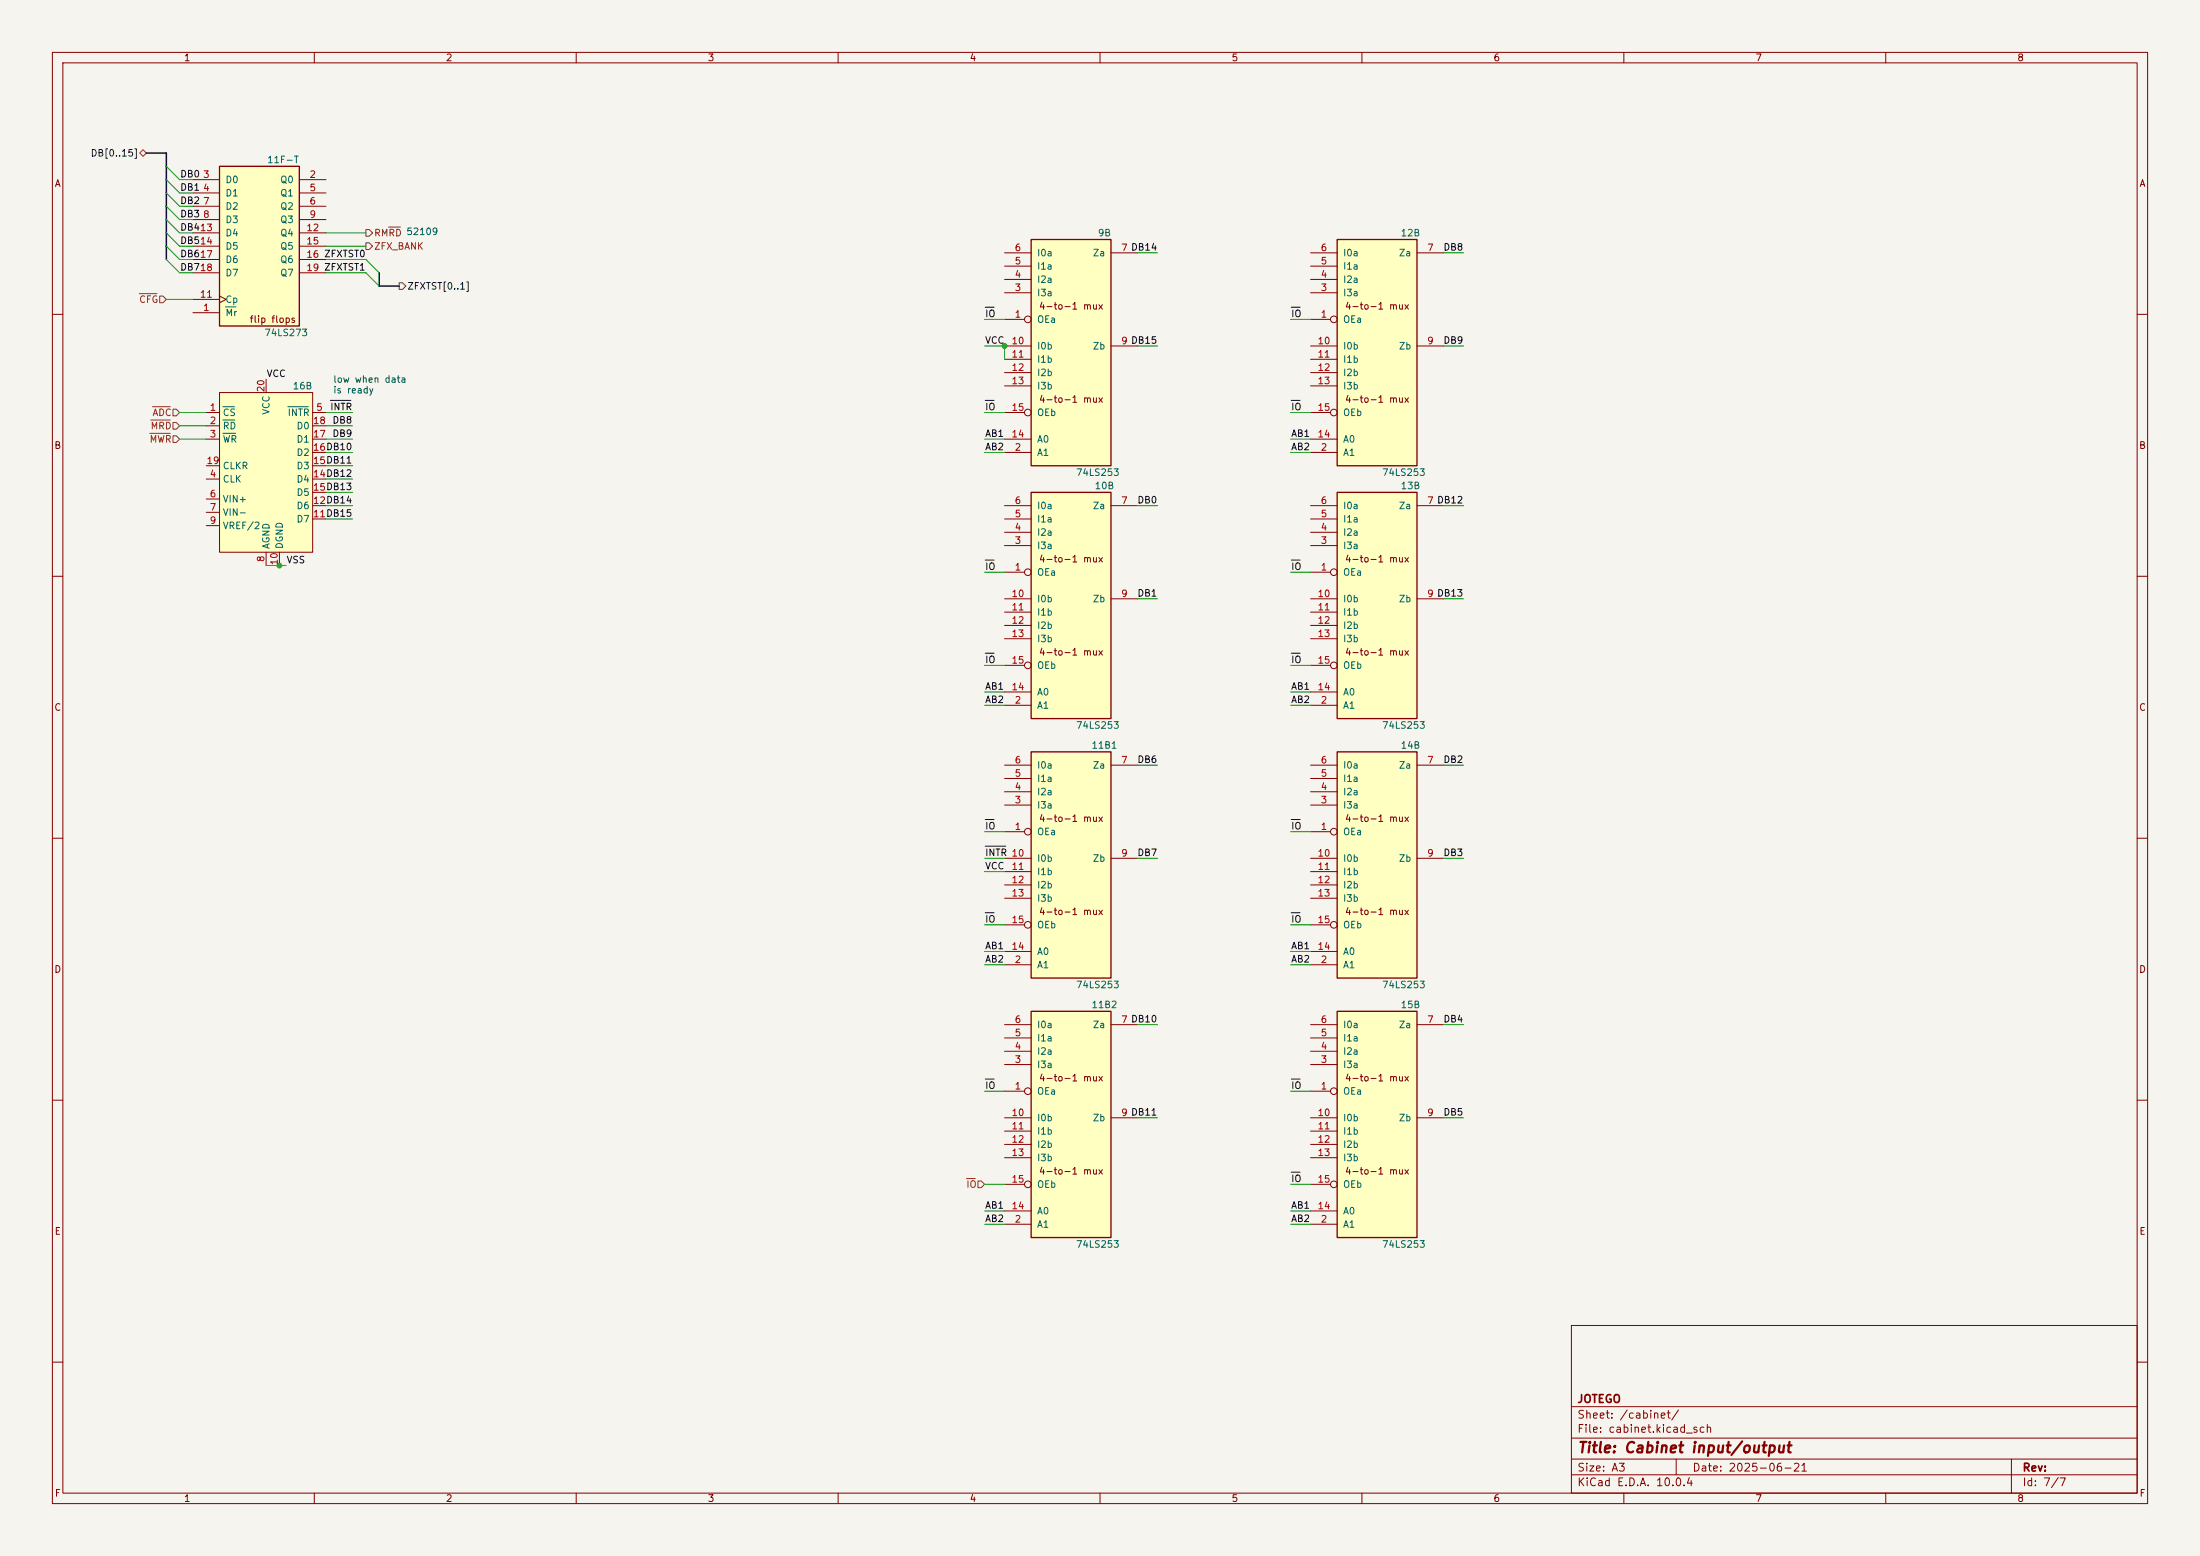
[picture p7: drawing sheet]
<svg xmlns="http://www.w3.org/2000/svg" width="420mm" height="297mm" viewBox="0 0 420 297" stroke-linecap="round" stroke-linejoin="round" font-family="sans-serif">
<path d="M0 0h420v297h-420z" fill="#f5f4ef" stroke="#f5f4ef" stroke-width=".19"/>
<g fill="none" stroke="#840000" stroke-width=".19">
<path d="M10 10h400v277h-400zM12 12h396v273h-396zM60 10v2M110 10v2M160 10v2M210 10v2M260 10v2M310 10v2M360 10v2M10 60h2M408 60h2M10 110h2"/>
<path d="M408 110h2M10 160h2M408 160h2M10 210h2M408 210h2M300 253h108v32h-108zM10 260h2M300 278.5h108M300 274.5h108M300 268.5h108M320 278.5v3M384 278.5v6.5"/>
<path d="M408 260h2M60 285v2M110 285v2M160 285v2M210 285v2M260 285v2M300 281.5h108M310 285v2M360 285v2"/>
</g>
<path d="M196.8 94h15.3v43.2h-15.3z" fill="#ffffc2"/>
<path d="M196.8 94h15.3v43.2h-15.3z" fill="none" stroke="#840000" stroke-width=".25"/>
<g fill="none" stroke="#840000" stroke-width=".19">
<path d="M191.8 99.1h5M191.8 96.5h5M212.1 96.5h5.1M191.8 109.2h3.8M191.8 104.1h5M191.8 101.6h5M191.8 114.3h5M191.8 116.8h5M191.8 119.4h5M212.1 114.3h5.1M191.8 134.6h5M191.8 121.9h5"/>
<path d="M191.8 132.1h5M191.8 127h3.8"/>
<circle cx="196.2" cy="109.2" r=".63"/>
<circle cx="196.2" cy="127" r=".63"/>
</g>
<path d="M196.8 193h15.3v43.2h-15.3z" fill="#ffffc2"/>
<path d="M196.8 193h15.3v43.2h-15.3z" fill="none" stroke="#840000" stroke-width=".25"/>
<g fill="none" stroke="#840000" stroke-width=".19">
<path d="M191.8 198.1h5M191.8 195.6h5M212.1 195.6h5.1M191.8 208.3h3.8M191.8 203.2h5M191.8 200.7h5M191.8 213.4h5M191.8 215.9h5M191.8 218.4h5M212.1 213.4h5.1M191.8 233.7h5M191.8 221h5"/>
<path d="M191.8 231.1h5M191.8 226.1h3.8"/>
<circle cx="196.2" cy="208.3" r=".63"/>
<circle cx="196.2" cy="226.1" r=".63"/>
</g>
<path d="M41.9 74.9h17.8v30.5h-17.8z" fill="#ffffc2"/>
<g fill="none" stroke="#840000" stroke-width=".19">
<path d="M39.4 78.7h2.5M41.9 74.9h17.8v30.5h-17.8zM50.8 72.4v2.5M59.7 78.7h2.5M39.4 81.3h2.5M39.4 83.8h2.5M39.4 91.4h2.5M39.4 95.3h2.5M39.4 97.8h2.5M39.4 88.9h2.5M59.7 81.3h2.5M59.7 83.8h2.5"/>
<path d="M59.7 91.4h2.5M59.7 99.1h2.5M59.7 96.5h2.5M59.7 88.9h2.5M59.7 94h2.5M59.7 86.4h2.5M39.4 100.3h2.5M50.8 105.4v2.6M53.3 105.4v2.6"/>
</g>
<path d="M42.5 77.6h2.3M54.9 77.6h4M42.5 80.2h2.3M42.5 82.7h2.5" fill="none" stroke="#006464" stroke-width=".19"/>
<path d="M255.3 94h15.2v43.2h-15.2z" fill="#ffffc2"/>
<path d="M255.3 94h15.2v43.2h-15.2z" fill="none" stroke="#840000" stroke-width=".25"/>
<g fill="none" stroke="#840000" stroke-width=".19">
<path d="M250.2 99.1h5.1M250.2 96.5h5.1M270.5 96.5h5.1M250.2 109.2h3.8M250.2 104.1h5.1M250.2 101.6h5.1M250.2 114.3h5.1M250.2 116.8h5.1M250.2 119.4h5.1M270.5 114.3h5.1M250.2 134.6h5.1M250.2 121.9h5.1"/>
<path d="M250.2 132.1h5.1M250.2 127h3.8"/>
<circle cx="254.6" cy="109.2" r=".63"/>
<circle cx="254.6" cy="127" r=".63"/>
</g>
<path d="M196.8 45.7h15.3v43.2h-15.3z" fill="#ffffc2"/>
<path d="M196.8 45.7h15.3v43.2h-15.3z" fill="none" stroke="#840000" stroke-width=".25"/>
<g fill="none" stroke="#840000" stroke-width=".19">
<path d="M191.8 55.9h5M191.8 53.3h5M191.8 50.8h5M191.8 48.3h5M212.1 48.3h5.1M191.8 61h3.8M191.8 66h5M191.8 68.6h5M191.8 71.1h5M191.8 73.7h5M191.8 78.7h3.8M212.1 66h5.1"/>
<path d="M191.8 86.4h5M191.8 83.8h5"/>
<circle cx="196.2" cy="78.7" r=".63"/>
<circle cx="196.2" cy="61" r=".63"/>
</g>
<path d="M255.3 193h15.2v43.2h-15.2z" fill="#ffffc2"/>
<path d="M255.3 193h15.2v43.2h-15.2z" fill="none" stroke="#840000" stroke-width=".25"/>
<g fill="none" stroke="#840000" stroke-width=".19">
<path d="M250.2 198.1h5.1M250.2 195.6h5.1M270.5 195.6h5.1M250.2 208.3h3.8M250.2 203.2h5.1M250.2 200.7h5.1M250.2 213.4h5.1M250.2 215.9h5.1M250.2 218.4h5.1M270.5 213.4h5.1M250.2 233.7h5.1M250.2 221h5.1"/>
<path d="M250.2 231.1h5.1M250.2 226.1h3.8"/>
<circle cx="254.6" cy="208.3" r=".63"/>
<circle cx="254.6" cy="226.1" r=".63"/>
</g>
<path d="M255.3 45.7h15.2v43.2h-15.2z" fill="#ffffc2"/>
<path d="M255.3 45.7h15.2v43.2h-15.2z" fill="none" stroke="#840000" stroke-width=".25"/>
<g fill="none" stroke="#840000" stroke-width=".19">
<path d="M250.2 55.9h5.1M250.2 53.3h5.1M250.2 50.8h5.1M250.2 48.3h5.1M270.5 48.3h5.1M250.2 61h3.8M250.2 66h5.1M250.2 68.6h5.1M250.2 71.1h5.1M250.2 73.7h5.1M250.2 78.7h3.8M270.5 66h5.1"/>
<path d="M250.2 86.4h5.1M250.2 83.8h5.1"/>
<circle cx="254.6" cy="78.7" r=".63"/>
<circle cx="254.6" cy="61" r=".63"/>
</g>
<path d="M41.9 31.8h15.2v30.4h-15.2z" fill="#ffffc2"/>
<path d="M41.9 31.8h15.2v30.4h-15.2z" fill="none" stroke="#840000" stroke-width=".25"/>
<g fill="none" stroke="#840000" stroke-width=".19">
<path d="M36.8 34.3h5.1M36.8 36.8h5.1M36.8 39.4h5.1M57.1 34.3h5.1M57.1 36.8h5.1M57.1 39.4h5.1M36.8 59.7h5.1M36.8 41.9h5.1M36.8 57.2h5.1M36.8 44.5h5.1M36.8 47h5.1M36.8 49.5h5.1"/>
<path d="M36.8 52.1h5.1M41.9 56.5l1.3 .7-1.3 .6M57.1 41.9h5.1M57.1 44.5h5.1M57.1 47h5.1M57.1 49.5h5.1M57.1 52.1h5.1"/>
</g>
<path d="M43.1 58.6h1.9" fill="none" stroke="#006464" stroke-width=".19"/>
<path d="M255.3 143.5h15.2v43.2h-15.2z" fill="#ffffc2"/>
<path d="M255.3 143.5h15.2v43.2h-15.2z" fill="none" stroke="#840000" stroke-width=".25"/>
<g fill="none" stroke="#840000" stroke-width=".19">
<path d="M250.2 158.8h3.8M250.2 153.7h5.1M250.2 151.1h5.1M250.2 148.6h5.1M250.2 146.1h5.1M270.5 146.1h5.1M250.2 163.8h5.1M250.2 166.4h5.1M250.2 168.9h5.1M250.2 171.5h5.1M250.2 176.5h3.8M270.5 163.8h5.1"/>
<path d="M250.2 184.2h5.1M250.2 181.6h5.1"/>
<circle cx="254.6" cy="158.7" r=".63"/>
<circle cx="254.6" cy="176.5" r=".63"/>
</g>
<path d="M196.8 143.5h15.3v43.2h-15.3z" fill="#ffffc2"/>
<path d="M196.8 143.5h15.3v43.2h-15.3z" fill="none" stroke="#840000" stroke-width=".25"/>
<g fill="none" stroke="#840000" stroke-width=".19">
<path d="M191.8 158.8h3.8M191.8 153.7h5M191.8 151.1h5M191.8 148.6h5M191.8 146.1h5M212.1 146.1h5.1M191.8 163.8h5M191.8 166.4h5M191.8 168.9h5M191.8 171.5h5M191.8 176.5h3.8M212.1 163.8h5.1"/>
<path d="M191.8 184.2h5M191.8 181.6h5"/>
<circle cx="196.2" cy="158.7" r=".63"/>
<circle cx="196.2" cy="176.5" r=".63"/>
</g>
<g fill="none" stroke="#725600" stroke-width=".19">
<path d="M26.7 29.2l.6-.6 .6 .6-.6 .6zM26.6 56h3.4M30.5 56.5h.6l.6 .7-.6 .6h-.6zM69.8 46.4h.7l.6 .6-.6 .6h-.7zM69.8 43.8h.7l.6 .7-.6 .6h-.7zM74.2 43.3h2.2M76.2 54h.6l.7 .6-.7 .6h-.6zM29.1 77.6h3.4M33 78.1h.7l.6 .6-.6 .7h-.7zM28.6 82.7h3.9M28.8 80.2h3.7M33 83.2h.7l.6 .6-.6 .7h-.7z"/>
<path d="M33 80.6h.7l.6 .7-.6 .6h-.7zM184.5 225h1.7M186.7 225.4h.6l.7 .7-.7 .6h-.6z"/>
</g>
<g fill="none" stroke="#0f0f0f" stroke-width=".19">
<path d="M188.1 58.6h1.7M246.5 58.6h1.7M63.1 76.4h3.9M188.1 76.4h1.7M246.5 76.4h1.7M188.1 106.9h1.7M246.5 106.9h1.7M188.1 124.7h1.7M246.5 124.7h1.7M188.1 156.4h1.7M246.5 156.4h1.7M188.1 174.2h1.7"/>
<path d="M188.1 161.5h3.9M246.5 174.2h1.7M188.1 206h1.7M246.5 206h1.7M246.5 223.7h1.7"/>
</g>
<path d="M27.9 29.2h3.8v20.3M72.4 52.1v2.5h3.8" fill="none" stroke="#000084" stroke-width=".3"/>
<g fill="none" stroke="#009600" stroke-width=".19">
<path d="M31.7 39.4l2.6 2.5h2.5M31.7 34.3l2.6 2.5h2.5M31.7 36.8l2.6 2.6h2.5M31.7 31.8l2.6 2.5h2.5M31.7 41.9l2.6 2.6h2.5M31.7 49.5l2.6 2.6h2.5M31.7 44.5l2.6 2.5h2.5M31.7 57.2h5.1M31.7 47l2.6 2.5h2.5M62.2 44.5h7.6M62.2 52.1h7.6l2.6 2.5M62.2 47h7.6"/>
<path d="M62.2 49.5h7.6l2.6 2.6M217.2 48.3h3.8M275.6 48.3h3.8M34.3 78.7h5.1M62.2 78.7h5.1M188 61h3.8M188 66h3.8v2.6M188 78.7h3.8M217.2 66h3.8M246.4 61h3.8M246.4 78.7h3.8M275.6 66h3.8"/>
<path d="M34.3 83.8h5.1M34.3 81.3h5.1M62.2 83.8h5.1M62.2 86.4h5.1M62.2 96.5h5.1M62.2 81.3h5.1M62.2 99.1h5.1M62.2 91.4h5.1M62.2 94h5.1M62.2 88.9h5.1M188 83.8h3.8M188 86.4h3.8"/>
<path d="M217.2 96.5h3.8M246.4 83.8h3.8M246.4 86.4h3.8M275.6 96.5h3.8M50.8 108h3.8M188 109.2h3.8M217.2 114.3h3.8M246.4 109.2h3.8M275.6 114.3h3.8M188 132.1h3.8M188 134.6h3.8M188 127h3.8"/>
<path d="M246.4 132.1h3.8M246.4 134.6h3.8M246.4 127h3.8M188 158.8h3.8M217.2 146.1h3.8M246.4 158.8h3.8M275.6 146.1h3.8M188 163.8h3.8M188 176.5h3.8M188 166.4h3.8M217.2 163.8h3.8M246.4 176.5h3.8"/>
<path d="M275.6 163.8h3.8M188 181.6h3.8M188 184.2h3.8M217.2 195.6h3.8M246.4 181.6h3.8M246.4 184.2h3.8M275.6 195.6h3.8M188 208.3h3.8M217.2 213.4h3.8M246.4 208.3h3.8M275.6 213.4h3.8M188 231.1h3.8"/>
<path d="M188 233.7h3.8M188 226.1h3.8M246.4 231.1h3.8M246.4 233.7h3.8M246.4 226.1h3.8"/>
</g>
<g fill="#009600" stroke="#009600" stroke-width=".19">
<circle cx="191.8" cy="66" r=".46"/>
<circle cx="53.3" cy="108" r=".46"/>
</g>
<text font-size="2" fill="#840000" x="301" y="277.8">Title: Cabinet input/output</text>
<g font-size="1.5" fill="#840000">
<text x="301" y="268.1">JOTEGO</text>
<text x="301" y="273.8">File: cabinet.kicad_sch</text>
<text x="301" y="271.1">Sheet: /cabinet/</text>
<text x="301" y="281.2">Size: A3</text>
<text x="323" y="281.2">Date: 2025-06-21</text>
<text x="386" y="281.2">Rev:</text>
<text x="301" y="284">KiCad E.D.A. 10.0.4</text>
<text x="386" y="284">Id: 7/7</text>
</g>
<g font-size="1.3" fill="#840000">
<text x="35" y="12">1</text>
<text x="85" y="12">2</text>
<text x="135" y="12">3</text>
<text x="185" y="12">4</text>
<text x="235" y="12">5</text>
<text x="285" y="12">6</text>
<text x="335" y="12">7</text>
<text x="385" y="12">8</text>
<text x="10.3" y="36">A</text>
<text x="408.3" y="36">A</text>
<text x="198.2" y="59.4">4-to-1 mux</text>
<text x="256.7" y="59.4">4-to-1 mux</text>
<text x="47.6" y="61.9">flip flops</text>
<text x="198.2" y="77.2">4-to-1 mux</text>
<text x="256.7" y="77.2">4-to-1 mux</text>
<text x="10.3" y="86">B</text>
<text x="408.2" y="86">B</text>
<text x="198.2" y="107.7">4-to-1 mux</text>
<text x="256.7" y="107.7">4-to-1 mux</text>
<text x="198.2" y="125.4">4-to-1 mux</text>
<text x="256.7" y="125.4">4-to-1 mux</text>
<text x="10.3" y="136">C</text>
<text x="408.2" y="136">C</text>
<text x="198.2" y="157.2">4-to-1 mux</text>
<text x="256.7" y="157.2">4-to-1 mux</text>
<text x="198.2" y="175">4-to-1 mux</text>
<text x="256.7" y="175">4-to-1 mux</text>
<text x="10.3" y="186">D</text>
<text x="408.2" y="186">D</text>
<text x="198.2" y="206.7">4-to-1 mux</text>
<text x="256.7" y="206.7">4-to-1 mux</text>
<text x="198.2" y="224.5">4-to-1 mux</text>
<text x="256.7" y="224.5">4-to-1 mux</text>
<text x="10.3" y="236">E</text>
<text x="408.3" y="236">E</text>
<text x="10.3" y="286">F</text>
<text x="35" y="287">1</text>
<text x="85" y="287">2</text>
<text x="135" y="287">3</text>
<text x="185" y="287">4</text>
<text x="235" y="287">5</text>
<text x="285" y="287">6</text>
<text x="335" y="287">7</text>
<text x="385" y="287">8</text>
<text x="408.3" y="286">F</text>
</g>
<g font-size="1.3" fill="#000084">
<text x="17.2" y="30.2">DB[0..15]</text>
<text x="77.7" y="55.6">ZFXTST[0..1]</text>
</g>
<g font-size="1.3" fill="#0f0f0f">
<text x="34.3" y="34.2">DB0</text>
<text x="34.3" y="36.7">DB1</text>
<text x="34.3" y="41.8">DB3</text>
<text x="34.3" y="39.2">DB2</text>
<text x="34.3" y="44.3">DB413</text>
<text x="34.3" y="46.9">DB514</text>
<text x="34.3" y="51.9">DB718</text>
<text x="34.3" y="49.4">DB617</text>
<text x="275.4" y="48.1">DB8</text>
<text x="188" y="65.9">VCC</text>
<text x="188" y="60.8">IO</text>
<text x="246.4" y="60.8">IO</text>
<text x="275.4" y="65.9">DB9</text>
<text x="50.8" y="72.3">VCC</text>
<text x="62.9" y="78.6">INTR</text>
<text x="63.4" y="81.2">DB8</text>
<text x="63.4" y="83.7">DB9</text>
<text x="188" y="78.6">IO</text>
<text x="188" y="83.7">AB1</text>
<text x="246.4" y="83.7">AB1</text>
<text x="246.4" y="78.6">IO</text>
<text x="188" y="86.2">AB2</text>
<text x="246.4" y="86.2">AB2</text>
<text x="217" y="96.4">DB0</text>
<text x="54.6" y="107.8">VSS</text>
<text x="188" y="109.1">IO</text>
<text x="246.4" y="109.1">IO</text>
<text x="217" y="114.2">DB1</text>
<text x="188" y="126.9">IO</text>
<text x="188" y="132">AB1</text>
<text x="246.4" y="132">AB1</text>
<text x="246.4" y="126.9">IO</text>
<text x="188" y="134.5">AB2</text>
<text x="246.4" y="134.5">AB2</text>
<text x="217" y="145.9">DB6</text>
<text x="275.4" y="145.9">DB2</text>
<text x="188" y="158.6">IO</text>
<text x="246.4" y="158.6">IO</text>
<text x="188" y="166.2">VCC</text>
<text x="188" y="163.7">INTR 10</text>
<text x="217" y="163.7">DB7</text>
<text x="275.4" y="163.7">DB3</text>
<text x="188" y="176.4">IO</text>
<text x="246.4" y="176.4">IO</text>
<text x="188" y="181.5">AB1</text>
<text x="188" y="184">AB2</text>
<text x="246.4" y="184">AB2</text>
<text x="246.4" y="181.5">AB1</text>
<text x="275.4" y="195.5">DB4</text>
<text x="188" y="208.2">IO</text>
<text x="246.4" y="208.2">IO</text>
<text x="275.4" y="213.2">DB5</text>
<text x="246.4" y="225.9">IO</text>
<text x="188" y="233.6">AB2</text>
<text x="188" y="231">AB1</text>
<text x="246.4" y="231">AB1</text>
<text x="246.4" y="233.6">AB2</text>
</g>
<g font-size="1.3" fill="#a90000">
<text x="38.7" y="34.3">3</text>
<text x="59" y="34.3">2</text>
<text x="38.7" y="36.8">4</text>
<text x="38.7" y="39.3">7</text>
<text x="38.7" y="41.9">8</text>
<text x="59" y="36.8">5</text>
<text x="59" y="39.3">6</text>
<text x="59" y="41.9">9</text>
<text x="58.4" y="44.4">12</text>
<text x="58.4" y="47">15</text>
<text x="58.4" y="49.5">16 ZFXTST0</text>
<text x="58.4" y="52">19 ZFXTST1</text>
<text x="193.6" y="53.3">4</text>
<text x="193.6" y="50.8">5</text>
<text x="193.6" y="48.2">6</text>
<text x="213.9" y="48.2">7 DB14</text>
<text x="252" y="53.3">4</text>
<text x="252" y="50.8">5</text>
<text x="252" y="48.2">6</text>
<text x="272.3" y="48.2">7</text>
<text x="38.1" y="57.1">11</text>
<text x="38.7" y="59.7">1</text>
<text x="193.6" y="55.9">3</text>
<text x="252" y="55.9">3</text>
<text x="193.6" y="60.9">1</text>
<text x="252" y="60.9">1</text>
<text x="193" y="66">10</text>
<text x="193" y="68.6">11</text>
<text x="193" y="71.1">12</text>
<text x="213.9" y="66">9 DB15</text>
<text x="251.4" y="66">10</text>
<text x="251.4" y="68.6">11</text>
<text x="251.4" y="71.1">12</text>
<text x="272.3" y="66">9</text>
<text x="50.8" y="75" transform="rotate(-90 50.8 75)">20</text>
<text x="193" y="73.6">13</text>
<text x="251.4" y="73.6">13</text>
<text x="39.9" y="78.7">1</text>
<text x="39.9" y="81.3">2</text>
<text x="39.9" y="83.8">3</text>
<text x="59.6" y="83.8">17</text>
<text x="59.6" y="81.3">18</text>
<text x="60.3" y="78.7">5</text>
<text x="193" y="83.8">14</text>
<text x="193" y="78.7">15</text>
<text x="251.4" y="83.8">14</text>
<text x="251.4" y="78.7">15</text>
<text x="39.3" y="88.9">19</text>
<text x="59.6" y="88.9">15DB11</text>
<text x="59.6" y="86.3">16DB10</text>
<text x="193.6" y="86.3">2</text>
<text x="252" y="86.3">2</text>
<text x="39.9" y="91.4">4</text>
<text x="39.9" y="95.2">6</text>
<text x="59.6" y="91.4">14DB12</text>
<text x="59.6" y="94">15DB13</text>
<text x="39.9" y="97.8">7</text>
<text x="39.9" y="100.3">9</text>
<text x="59.6" y="99">11DB15</text>
<text x="59.6" y="96.5">12DB14</text>
<text x="193.6" y="101.6">4</text>
<text x="193.6" y="99">5</text>
<text x="193.6" y="96.5">6</text>
<text x="213.9" y="96.5">7</text>
<text x="252" y="101.6">4</text>
<text x="252" y="99">5</text>
<text x="252" y="96.5">6</text>
<text x="272.3" y="96.5">7 DB12</text>
<text x="50.8" y="107.4" transform="rotate(-90 50.8 107.4)">8</text>
<text x="53.3" y="108" transform="rotate(-90 53.3 108)">10</text>
<text x="193.6" y="104.1">3</text>
<text x="252" y="104.1">3</text>
<text x="193.6" y="109.2">1</text>
<text x="252" y="109.2">1</text>
<text x="193" y="114.3">10</text>
<text x="193" y="116.8">11</text>
<text x="193" y="119.4">12</text>
<text x="213.9" y="114.3">9</text>
<text x="251.4" y="114.3">10</text>
<text x="251.4" y="116.8">11</text>
<text x="251.4" y="119.4">12</text>
<text x="272.3" y="114.3">9 DB13</text>
<text x="193" y="121.9">13</text>
<text x="251.4" y="121.9">13</text>
<text x="193" y="127">15</text>
<text x="251.4" y="127">15</text>
<text x="193" y="132.1">14</text>
<text x="193.6" y="134.6">2</text>
<text x="251.4" y="132.1">14</text>
<text x="252" y="134.6">2</text>
<text x="193.6" y="148.6">5</text>
<text x="193.6" y="146">6</text>
<text x="213.9" y="146">7</text>
<text x="252" y="148.6">5</text>
<text x="252" y="146">6</text>
<text x="272.3" y="146">7</text>
<text x="193.6" y="153.6">3</text>
<text x="193.6" y="151.1">4</text>
<text x="252" y="153.6">3</text>
<text x="252" y="151.1">4</text>
<text x="193.6" y="158.7">1</text>
<text x="252" y="158.7">1</text>
<text x="193" y="166.3">11</text>
<text x="213.9" y="163.8">9</text>
<text x="251.4" y="163.8">10</text>
<text x="251.4" y="166.3">11</text>
<text x="272.3" y="163.8">9</text>
<text x="193" y="168.9">12</text>
<text x="193" y="171.4">13</text>
<text x="251.4" y="168.9">12</text>
<text x="251.4" y="171.4">13</text>
<text x="193" y="176.5">15</text>
<text x="251.4" y="176.5">15</text>
<text x="193" y="181.6">14</text>
<text x="193.6" y="184.1">2</text>
<text x="251.4" y="181.6">14</text>
<text x="252" y="184.1">2</text>
<text x="193.6" y="195.6">6</text>
<text x="213.9" y="195.6">7 DB10</text>
<text x="252" y="195.6">6</text>
<text x="272.3" y="195.6">7</text>
<text x="193.6" y="203.2">3</text>
<text x="193.6" y="200.6">4</text>
<text x="193.6" y="198.1">5</text>
<text x="252" y="203.2">3</text>
<text x="252" y="200.6">4</text>
<text x="252" y="198.1">5</text>
<text x="193.6" y="208.3">1</text>
<text x="252" y="208.3">1</text>
<text x="193" y="213.3">10</text>
<text x="193" y="215.9">11</text>
<text x="213.9" y="213.3">9 DB11</text>
<text x="251.4" y="213.3">10</text>
<text x="251.4" y="215.9">11</text>
<text x="272.3" y="213.3">9</text>
<text x="193" y="218.4">12</text>
<text x="193" y="221">13</text>
<text x="251.4" y="218.4">12</text>
<text x="251.4" y="221">13</text>
<text x="193" y="226">15</text>
<text x="251.4" y="226">15</text>
<text x="193" y="231.1">14</text>
<text x="193.6" y="233.7">2</text>
<text x="251.4" y="231.1">14</text>
<text x="252" y="233.7">2</text>
</g>
<g font-size="1.3" fill="#006464">
<text x="42.9" y="35.3">D0</text>
<text x="50.9" y="31.5">11F-T</text>
<text x="53.4" y="35.3">Q0</text>
<text x="42.9" y="37.8">D1</text>
<text x="42.9" y="40.3">D2</text>
<text x="53.4" y="37.8">Q1</text>
<text x="53.4" y="40.3">Q2</text>
<text x="42.9" y="42.9">D3</text>
<text x="42.9" y="45.4">D4</text>
<text x="42.9" y="48">D5</text>
<text x="53.4" y="42.9">Q3</text>
<text x="53.4" y="45.4">Q4</text>
<text x="53.4" y="48">Q5</text>
<text x="209.5" y="45.4">9B</text>
<text x="267.3" y="45.4">12B</text>
<text x="42.9" y="50.5">D6</text>
<text x="42.9" y="53">D7</text>
<text x="53.4" y="50.5">Q6</text>
<text x="53.4" y="53">Q7</text>
<text x="197.9" y="51.8">I1a</text>
<text x="197.9" y="49.2">I0a</text>
<text x="208.5" y="49.2">Za</text>
<text x="256.3" y="51.8">I1a</text>
<text x="256.3" y="49.2">I0a</text>
<text x="266.9" y="49.2">Za</text>
<text x="42.9" y="58.1">Cp</text>
<text x="197.9" y="56.9">I3a</text>
<text x="197.9" y="54.3">I2a</text>
<text x="256.3" y="56.9">I3a</text>
<text x="256.3" y="54.3">I2a</text>
<text x="42.9" y="60.7">Mr</text>
<text x="50.4" y="64.5">74LS273</text>
<text x="197.9" y="61.9">OEa</text>
<text x="256.3" y="61.9">OEa</text>
<text x="197.9" y="67">I0b</text>
<text x="197.9" y="69.6">I1b</text>
<text x="208.5" y="67">Zb</text>
<text x="256.3" y="67">I0b</text>
<text x="256.3" y="69.6">I1b</text>
<text x="266.9" y="67">Zb</text>
<text x="55.8" y="74.6">16B</text>
<text x="197.9" y="72.1">I2b</text>
<text x="197.9" y="74.6">I3b</text>
<text x="256.3" y="72.1">I2b</text>
<text x="256.3" y="74.6">I3b</text>
<text x="42.4" y="79.7">CS</text>
<text x="42.4" y="82.3">RD</text>
<text x="51.8" y="79.3" transform="rotate(-90 51.8 79.3)">VCC</text>
<text x="54.8" y="79.7">INTR</text>
<text x="56.5" y="82.3">D0</text>
<text x="197.9" y="79.7">OEb</text>
<text x="256.3" y="79.7">OEb</text>
<text x="42.4" y="84.8">WR</text>
<text x="42.4" y="89.9">CLKR</text>
<text x="56.5" y="89.9">D3</text>
<text x="56.5" y="87.3">D2</text>
<text x="56.5" y="84.8">D1</text>
<text x="197.9" y="87.3">A1</text>
<text x="197.9" y="84.8">A0</text>
<text x="256.3" y="87.3">A1</text>
<text x="256.3" y="84.8">A0</text>
<text x="42.4" y="92.4">CLK</text>
<text x="56.5" y="92.4">D4</text>
<text x="56.5" y="95">D5</text>
<text x="205.3" y="91.1">74LS253</text>
<text x="208.9" y="93.7">10B</text>
<text x="263.7" y="91.1">74LS253</text>
<text x="267.3" y="93.7">13B</text>
<text x="42.4" y="96.2">VIN+</text>
<text x="42.4" y="98.8">VIN-</text>
<text x="42.4" y="101.3">VREF/2</text>
<text x="56.5" y="100">D7</text>
<text x="56.5" y="97.5">D6</text>
<text x="197.9" y="100">I1a</text>
<text x="197.9" y="97.5">I0a</text>
<text x="208.5" y="97.5">Za</text>
<text x="256.3" y="100">I1a</text>
<text x="256.3" y="97.5">I0a</text>
<text x="266.9" y="97.5">Za</text>
<text x="51.8" y="104.9" transform="rotate(-90 51.8 104.9)">AGND</text>
<text x="54.3" y="104.9" transform="rotate(-90 54.3 104.9)">DGND</text>
<text x="197.9" y="105.1">I3a</text>
<text x="197.9" y="102.6">I2a</text>
<text x="256.3" y="105.1">I3a</text>
<text x="256.3" y="102.6">I2a</text>
<text x="197.9" y="110.2">OEa</text>
<text x="256.3" y="110.2">OEa</text>
<text x="197.9" y="115.3">I0b</text>
<text x="197.9" y="117.8">I1b</text>
<text x="208.5" y="115.3">Zb</text>
<text x="256.3" y="115.3">I0b</text>
<text x="256.3" y="117.8">I1b</text>
<text x="266.9" y="115.3">Zb</text>
<text x="197.9" y="120.4">I2b</text>
<text x="197.9" y="122.9">I3b</text>
<text x="256.3" y="120.4">I2b</text>
<text x="256.3" y="122.9">I3b</text>
<text x="197.9" y="128">OEb</text>
<text x="256.3" y="128">OEb</text>
<text x="197.9" y="135.6">A1</text>
<text x="197.9" y="133.1">A0</text>
<text x="256.3" y="135.6">A1</text>
<text x="256.3" y="133.1">A0</text>
<text x="205.3" y="139.4">74LS253</text>
<text x="208.3" y="143.2">11B1</text>
<text x="263.7" y="139.4">74LS253</text>
<text x="267.3" y="143.2">14B</text>
<text x="197.9" y="149.6">I1a</text>
<text x="197.9" y="147">I0a</text>
<text x="208.5" y="147">Za</text>
<text x="256.3" y="149.6">I1a</text>
<text x="256.3" y="147">I0a</text>
<text x="266.9" y="147">Za</text>
<text x="197.9" y="154.6">I3a</text>
<text x="197.9" y="152.1">I2a</text>
<text x="256.3" y="154.6">I3a</text>
<text x="256.3" y="152.1">I2a</text>
<text x="197.9" y="159.7">OEa</text>
<text x="256.3" y="159.7">OEa</text>
<text x="197.9" y="164.8">I0b</text>
<text x="197.9" y="167.3">I1b</text>
<text x="208.5" y="164.8">Zb</text>
<text x="256.3" y="164.8">I0b</text>
<text x="256.3" y="167.3">I1b</text>
<text x="266.9" y="164.8">Zb</text>
<text x="197.9" y="169.9">I2b</text>
<text x="197.9" y="172.4">I3b</text>
<text x="256.3" y="169.9">I2b</text>
<text x="256.3" y="172.4">I3b</text>
<text x="197.9" y="177.5">OEb</text>
<text x="256.3" y="177.5">OEb</text>
<text x="197.9" y="185.1">A1</text>
<text x="197.9" y="182.6">A0</text>
<text x="256.3" y="185.1">A1</text>
<text x="256.3" y="182.6">A0</text>
<text x="205.3" y="188.9">74LS253</text>
<text x="263.7" y="188.9">74LS253</text>
<text x="197.9" y="196.6">I0a</text>
<text x="208.3" y="192.7">11B2</text>
<text x="208.5" y="196.6">Za</text>
<text x="256.3" y="196.6">I0a</text>
<text x="266.9" y="196.6">Za</text>
<text x="267.3" y="192.7">15B</text>
<text x="197.9" y="201.6">I2a</text>
<text x="197.9" y="199.1">I1a</text>
<text x="256.3" y="201.6">I2a</text>
<text x="256.3" y="199.1">I1a</text>
<text x="197.9" y="209.3">OEa</text>
<text x="197.9" y="204.2">I3a</text>
<text x="256.3" y="209.3">OEa</text>
<text x="256.3" y="204.2">I3a</text>
<text x="197.9" y="214.3">I0b</text>
<text x="208.5" y="214.3">Zb</text>
<text x="256.3" y="214.3">I0b</text>
<text x="266.9" y="214.3">Zb</text>
<text x="197.9" y="216.9">I1b</text>
<text x="197.9" y="219.4">I2b</text>
<text x="197.9" y="222">I3b</text>
<text x="256.3" y="216.9">I1b</text>
<text x="256.3" y="219.4">I2b</text>
<text x="256.3" y="222">I3b</text>
<text x="197.9" y="227">OEb</text>
<text x="256.3" y="227">OEb</text>
<text x="197.9" y="232.1">A0</text>
<text x="256.3" y="232.1">A0</text>
<text x="197.9" y="234.7">A1</text>
<text x="205.3" y="238.5">74LS253</text>
<text x="256.3" y="234.7">A1</text>
<text x="263.7" y="238.5">74LS253</text>
</g>
<g font-size="1.3" fill="#725600">
<text x="71.3" y="48">ZFX_BANK</text>
<text x="71.3" y="45.4">RMRD 52109</text>
<text x="26.5" y="58.1">CFG</text>
<text x="28.6" y="82.3">MRD</text>
<text x="29" y="79.7">ADC</text>
<text x="28.5" y="84.8">MWR</text>
<text x="184.4" y="227">IO</text>
</g>
<g font-size="1.3" fill="#0000c2">
<text x="63.5" y="73.4">low when data</text>
<text x="63.5" y="75.4">is ready</text>
</g>
</svg>
